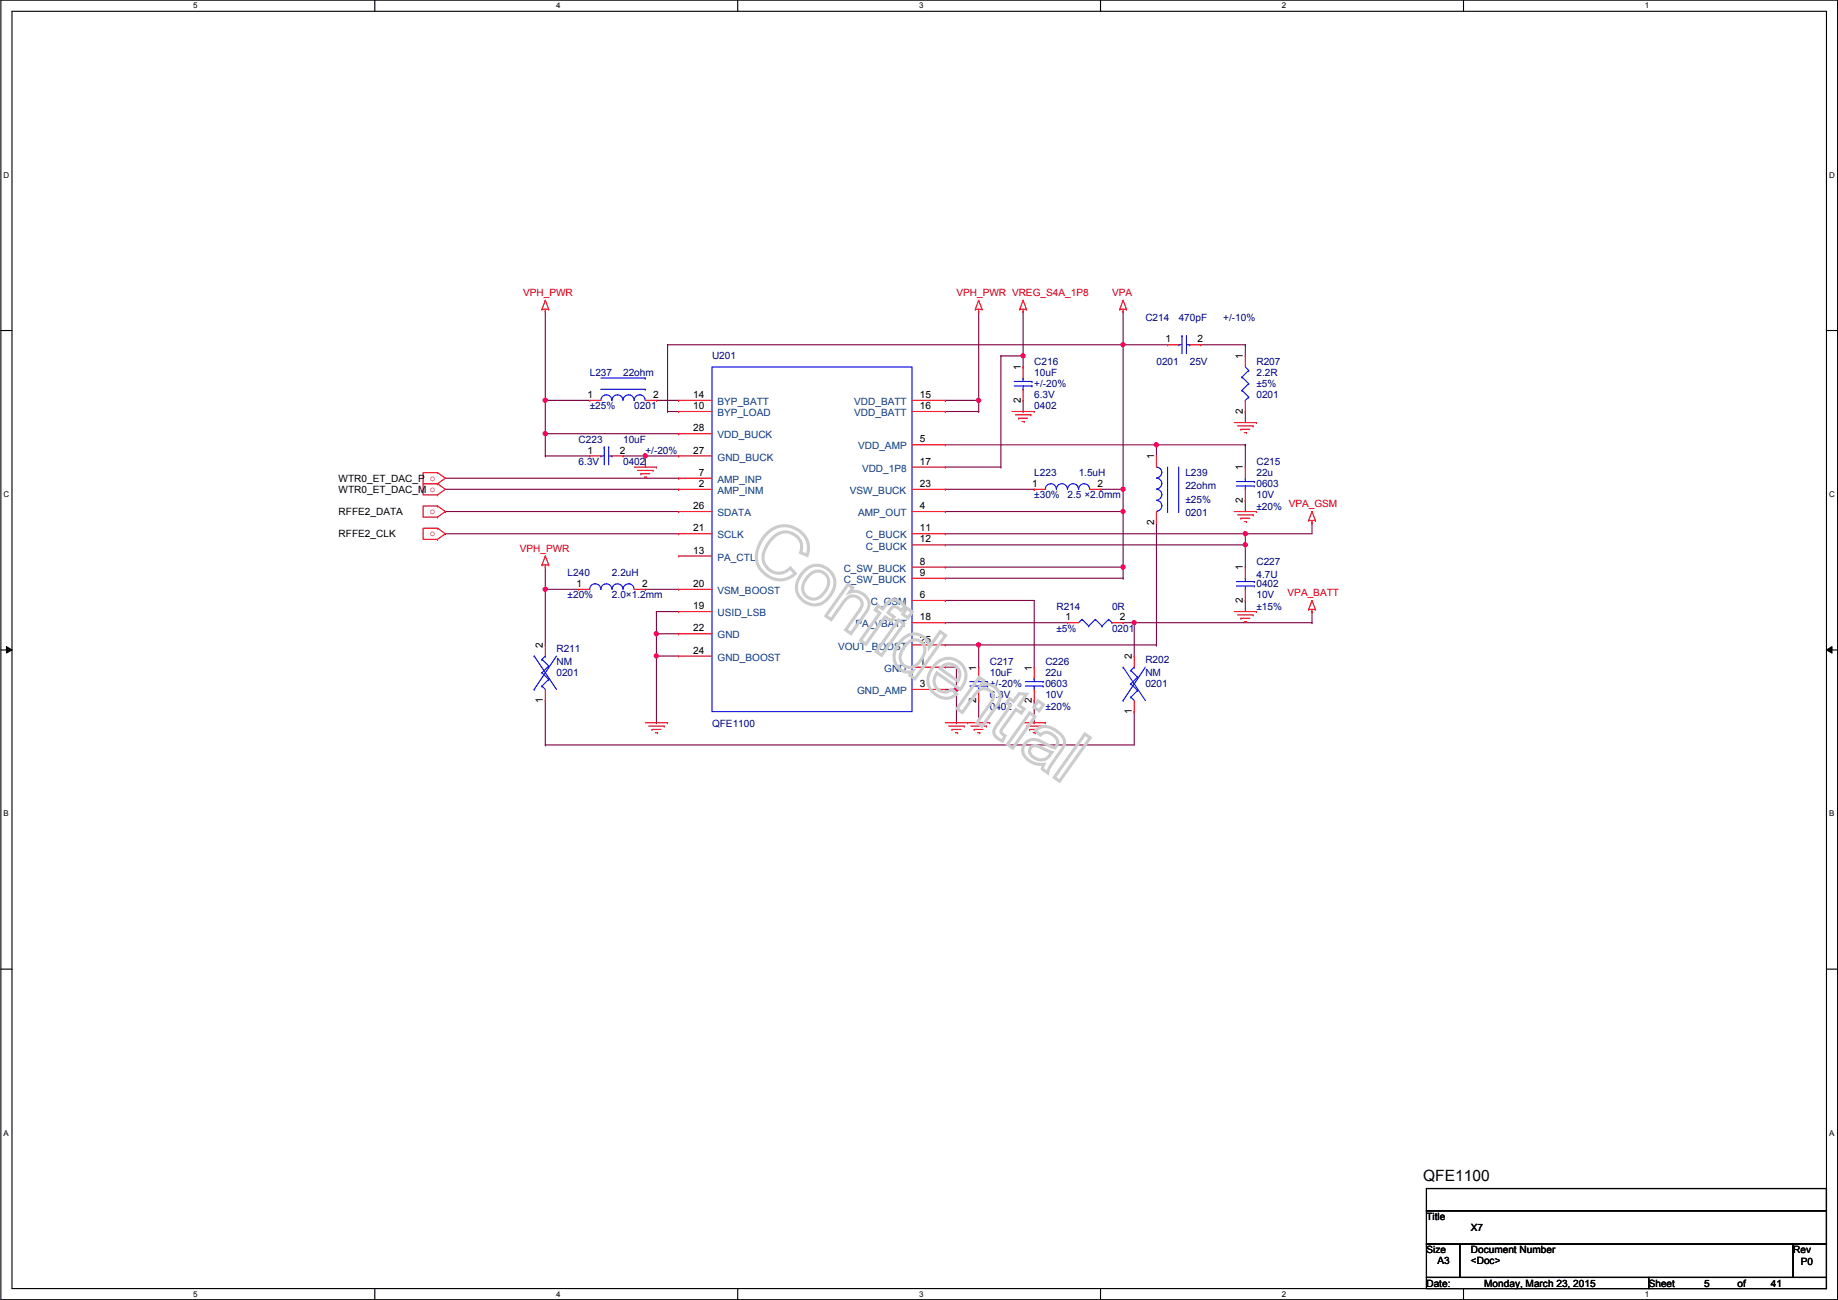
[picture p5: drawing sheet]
<svg xmlns="http://www.w3.org/2000/svg" width="420mm" height="297mm" viewBox="0 0 420 297" stroke-linecap="round" stroke-linejoin="round" font-family="sans-serif">
<path d="M.2 0h419.9v297h-419.9zM2.7 2.6h414.8v291.8h-414.8z" fill="none" stroke="#000" stroke-width=".25"/>
<g fill="#fff">
<path d="M44.2 .3h1v2h-1z"/>
<path d="M44.2 294.7h1v2h-1z"/>
</g>
<path d="M85.7 0v2.6M85.7 294.4v2.6" fill="none" stroke="#000" stroke-width=".25"/>
<g fill="#fff">
<path d="M127.1 .3h1v2h-1z"/>
<path d="M127.1 294.7h1v2h-1z"/>
</g>
<path d="M168.6 0v2.6M168.6 294.4v2.6" fill="none" stroke="#000" stroke-width=".25"/>
<g fill="#fff">
<path d="M210.1 .3h1v2h-1z"/>
<path d="M210.1 294.7h1v2h-1z"/>
</g>
<path d="M251.6 0v2.6M251.6 294.4v2.6" fill="none" stroke="#000" stroke-width=".25"/>
<g fill="#fff">
<path d="M293 .3h1v2h-1z"/>
<path d="M293 294.7h1v2h-1z"/>
</g>
<path d="M334.5 0v2.6M334.5 294.4v2.6" fill="none" stroke="#000" stroke-width=".25"/>
<g fill="#fff">
<path d="M376 .3h1v2h-1z"/>
<path d="M376 294.7h1v2h-1z"/>
<path d="M.8 39h1.3v2h-1.3z"/>
<path d="M418.2 39h1.2v2h-1.2z"/>
<path d="M.8 112h1.3v2h-1.3z"/>
<path d="M418.2 112h1.2v2h-1.2z"/>
</g>
<path d="M.2 75.5h2.5M417.5 75.5h2.6" fill="none" stroke="#000" stroke-width=".25"/>
<g fill="#fff">
<path d="M.8 185h1.2v1.9h-1.2z"/>
<path d="M418.2 185h1.1v1.9h-1.1z"/>
</g>
<path d="M.2 148.5h2.5M417.5 148.5h2.6" fill="none" stroke="#000" stroke-width=".25"/>
<path d="M1.5 147.7l1.2 .8-1.2 .7zM417.5 148.5l1.3-.8v1.5z" fill="#000"/>
<path d="M1.5 147.7l1.2 .8-1.2 .7zM417.5 148.5l1.3-.8v1.5z" fill="none" stroke="#000" stroke-width=".23"/>
<g fill="#fff">
<path d="M.8 257.9h1.2v2h-1.2z"/>
<path d="M418.2 257.9h1.1v2h-1.1z"/>
</g>
<path d="M.2 221.4h2.5M417.5 221.4h2.6" fill="none" stroke="#000" stroke-width=".25"/>
<path d="M124.7 71.2h.1M124.7 71.2v20.3M216.1 91.5h.1M216.1 94h7.6M216.1 91.5h7.6M223.7 94h.1M223.7 91.5h.1M223.7 91.5v2.5" fill="none" stroke="#800040" stroke-width=".25"/>
<circle cx="124.6" cy="91.5" r=".49" fill="#f0f"/>
<circle cx="124.6" cy="91.5" r=".49" fill="none" stroke="#f0f" stroke-width=".25"/>
<path d="M223.7 71.2h.1M223.7 71.2v20.3" fill="none" stroke="#800040" stroke-width=".25"/>
<circle cx="223.7" cy="91.5" r=".49" fill="#f0f"/>
<circle cx="223.7" cy="91.5" r=".49" fill="none" stroke="#f0f" stroke-width=".25"/>
<path d="M124.7 91.5h.1M124.7 91.5v7.6h30.4M155.1 99.1h.1" fill="none" stroke="#800040" stroke-width=".25"/>
<circle cx="124.6" cy="99.1" r=".49" fill="#f0f"/>
<circle cx="124.6" cy="99.1" r=".49" fill="none" stroke="#f0f" stroke-width=".25"/>
<path d="M124.7 99.1h.1M124.7 99.1v5.1M124.7 104.2h.1M124.7 104.2h10.1M142.4 104.2h5.1M147.5 104.2h.1" fill="none" stroke="#800040" stroke-width=".25"/>
<circle cx="147.5" cy="104.2" r=".49" fill="#f0f"/>
<circle cx="147.5" cy="104.2" r=".49" fill="none" stroke="#f0f" stroke-width=".25"/>
<path d="M147.5 104.2h.1M147.5 104.2v2.5M147.5 104.2h7.6M155.1 104.2h.1M216.1 111.8h20.3M236.4 111.8h.1M251.7 111.8h.1M251.7 111.8h5M256.7 111.8h.1M256.7 111.8v5.1" fill="none" stroke="#800040" stroke-width=".25"/>
<circle cx="256.7" cy="116.9" r=".49" fill="#f0f"/>
<circle cx="256.7" cy="116.9" r=".49" fill="none" stroke="#f0f" stroke-width=".25"/>
<circle cx="256.7" cy="111.8" r=".49" fill="#f0f"/>
<circle cx="256.7" cy="111.8" r=".49" fill="none" stroke="#f0f" stroke-width=".25"/>
<path d="M152.6 78.8h.1M152.6 78.8v15.2M152.6 78.8h104.1M256.7 78.8h.1M152.6 94h.1M152.6 94h2.5" fill="none" stroke="#800040" stroke-width=".25"/>
<circle cx="256.7" cy="78.8" r=".49" fill="#f0f"/>
<circle cx="256.7" cy="78.8" r=".49" fill="none" stroke="#f0f" stroke-width=".25"/>
<path d="M256.7 78.8v33M216.1 101.6h48.3M216.1 116.9h40.6M256.7 111.8h.1M256.7 116.9h.1M264.4 101.6h.1M216.1 129.6h40.6M256.7 129.6h.1" fill="none" stroke="#800040" stroke-width=".25"/>
<circle cx="256.7" cy="129.6" r=".49" fill="#f0f"/>
<circle cx="256.7" cy="129.6" r=".49" fill="none" stroke="#f0f" stroke-width=".25"/>
<g fill="none" stroke="#800040" stroke-width=".25">
<path d="M256.7 71.2h.1M256.7 78.8h.1M256.7 71.2v7.6M256.7 78.8h10.2M274.5 78.8h10.2M284.7 78.8h.1M284.7 78.8v2.5M284.7 94h.1M284.7 81.3h.1M284.7 94v2.6M256.7 116.9h.1M256.7 116.9v15.2"/>
<path d="M264.4 101.6h.1M264.4 101.6v2.6M264.4 101.6h20.3M284.7 101.6h.1M216.1 132.1h40.6M256.7 132.1h.1M256.7 129.6h.1M216.1 147.4h7.6M223.7 147.4h.1"/>
</g>
<circle cx="264.3" cy="101.6" r=".49" fill="#f0f"/>
<circle cx="264.3" cy="101.6" r=".49" fill="none" stroke="#f0f" stroke-width=".25"/>
<g fill="none" stroke="#800040" stroke-width=".25">
<path d="M233.9 71.2h.1M233.9 71.2v12.7M228.8 81.3h.1M228.8 81.3v25.4M228.8 81.3h5.1M233.9 81.3h.1M233.9 83.9h.1M233.9 94h.1M233.9 91.5v2.5M216.1 106.7h12.7M228.8 106.7h.1M284.7 101.6h.1"/>
<path d="M284.7 114.3h.1M284.7 101.6v5.1M284.7 114.3v2.6"/>
</g>
<circle cx="233.9" cy="81.3" r=".49" fill="#f0f"/>
<circle cx="233.9" cy="81.3" r=".49" fill="none" stroke="#f0f" stroke-width=".25"/>
<path d="M216.1 124.5h68.6M284.7 124.5h.1" fill="none" stroke="#800040" stroke-width=".25"/>
<circle cx="284.7" cy="124.5" r=".49" fill="#f0f"/>
<circle cx="284.7" cy="124.5" r=".49" fill="none" stroke="#f0f" stroke-width=".25"/>
<path d="M216.1 122h68.6M284.7 124.5h.1M284.7 122h.1M284.7 124.5v5.1" fill="none" stroke="#800040" stroke-width=".25"/>
<circle cx="284.7" cy="121.9" r=".49" fill="#f0f"/>
<circle cx="284.7" cy="121.9" r=".49" fill="none" stroke="#f0f" stroke-width=".25"/>
<path d="M284.7 122h.1M284.7 122v2.5M284.7 122h15.2M216.1 157.5h2.5M216.1 152.4h2.5M218.6 157.5h.1M218.6 152.4h.1M218.6 152.4v5.1" fill="none" stroke="#800040" stroke-width=".25"/>
<circle cx="218.6" cy="157.5" r=".49" fill="#f0f"/>
<circle cx="218.6" cy="157.5" r=".49" fill="none" stroke="#f0f" stroke-width=".25"/>
<path d="M216.1 142.3h27.9M244 142.3h.1M256.7 142.3h.1M256.7 142.3h43.2M259.3 142.3h.1M259.3 142.3v7.6M299.9 142.3h.1" fill="none" stroke="#800040" stroke-width=".25"/>
<circle cx="259.3" cy="142.3" r=".49" fill="#f0f"/>
<circle cx="259.3" cy="142.3" r=".49" fill="none" stroke="#f0f" stroke-width=".25"/>
<path d="M223.7 147.4h.1M223.7 147.4v5" fill="none" stroke="#800040" stroke-width=".25"/>
<circle cx="223.7" cy="147.3" r=".49" fill="#f0f"/>
<circle cx="223.7" cy="147.3" r=".49" fill="none" stroke="#f0f" stroke-width=".25"/>
<g fill="none" stroke="#800040" stroke-width=".25">
<path d="M216.1 137.2h.1M216.1 137.2h20.3v15.2M150.1 149.9h.1M150.1 149.9h5M150.1 149.9v15.2M218.6 157.5v7.6M223.7 147.4h40.7M236.4 152.4h.1M264.4 147.4h.1M150.1 165.1h.1M218.6 165.1h.1M223.7 165.1h.1"/>
<path d="M223.7 160.1v5M236.4 165.1h.1M236.4 160.1v5"/>
</g>
<circle cx="150" cy="149.9" r=".49" fill="#f0f"/>
<circle cx="150" cy="149.9" r=".49" fill="none" stroke="#f0f" stroke-width=".25"/>
<path d="M150.1 144.8h.1M150.1 149.9h.1M150.1 144.8h5M150.1 144.8v5.1" fill="none" stroke="#800040" stroke-width=".25"/>
<circle cx="150" cy="144.8" r=".49" fill="#f0f"/>
<circle cx="150" cy="144.8" r=".49" fill="none" stroke="#f0f" stroke-width=".25"/>
<g fill="none" stroke="#800040" stroke-width=".25">
<path d="M101.8 116.9h.1M101.8 109.3h53.3M101.8 111.8h53.3M101.8 116.9h53.3M155.1 109.3h.1M155.1 111.8h.1M101.8 122h.1M101.8 122h53.3M124.7 134.7h.1M124.7 129.6v5.1M150.1 139.7h.1M150.1 139.7h5"/>
<path d="M150.1 139.7v5.1M150.1 144.8h.1"/>
</g>
<circle cx="124.6" cy="134.6" r=".49" fill="#f0f"/>
<circle cx="124.6" cy="134.6" r=".49" fill="none" stroke="#f0f" stroke-width=".25"/>
<g fill="none" stroke="#800040" stroke-width=".25">
<path d="M124.7 91.5h.1M124.7 91.5h10.1M150.1 91.5h5M155.1 91.5h.1M264.4 119.4v28M299.9 119.4h.1M299.9 119.4v2.6M124.7 134.7h.1M124.7 134.7h7.6M124.7 134.7v12.7M147.5 134.7h.1M147.5 134.7h7.6"/>
<path d="M284.7 137.2h.1M284.7 137.2v2.5M299.9 139.7h.1M299.9 139.7v2.6M264.4 147.4h.1M124.7 160.1h.1M124.7 170.2h.1M124.7 160.1v10.1M259.3 162.6h.1M259.3 162.6v7.6h-134.6"/>
</g>
<g fill="none" stroke="#f00" stroke-width=".25">
<path d="M123.9 70.7h.1M123.9 70.7h1.5M124.7 71.2h.1M124.7 68.6h.1M124.7 70.7v.5M124.7 68.6l.7 2.1M124.7 68.6l-.8 2.1M125.4 70.7h.1M223 70.7h.1M223 70.7h1.5M223.7 71.2h.1M223.7 68.6h.1"/>
<path d="M223.7 70.7v.5M223.7 68.6l.8 2.1M223.7 68.6l-.7 2.1M224.5 70.7h.1M233.1 70.7h.1M233.1 70.7h1.5M233.9 71.2h.1M233.9 68.6h.1M233.9 70.7v.5M233.9 68.6l-.8 2.1M233.9 68.6l.7 2.1M234.6 70.7h.1"/>
<path d="M256 70.7h.1M256 70.7h1.5M256.7 71.2h.1M256.7 68.6h.1M256.7 70.7v.5M256.7 68.6l.8 2.1M256.7 68.6l-.7 2.1M257.5 70.7h.1M266.9 78.8h.1M266.9 78.8h2.5M272 78.8h2.5M274.5 78.8h.1"/>
<path d="M134.8 91.5h.1M134.8 91.5h2.6M147.5 91.5h2.6M150.1 91.5h.1M155.1 94h.1M155.1 91.5h.1M155.1 99.1h.1M155.1 94h7.7M155.1 91.5h7.7M155.1 99.1h7.7M208.5 94h7.6M208.5 91.5h7.6"/>
<path d="M216.1 91.5h.1M216.1 94h.1M231.3 94h5.1M232.1 94.8h3.6M232.9 95.5h.1M232.9 95.5h2M233.6 96.3h.5M233.9 83.9h.1M233.9 91.5h.1M233.9 83.9v2.5M233.9 88.9v2.6M234.1 96.3h.1"/>
<path d="M235.7 94.8h.1M236.4 94h.1M282.1 96.6h5.1M282.9 97.3h3.6M283.7 98.1h.1M283.7 98.1h2M284.4 98.8h.5M284.7 81.3h.1M284.7 94h.1M284.7 81.3v2.6M284.7 91.5v2.5M284.9 98.8h.1"/>
<path d="M286.5 97.3h.1M287.2 96.6h.1M100 108h.1M100 110.5h.1M100 108h-3.3v2.5h3.3M100 113.1h.1M100 110.5h-3.3v2.6h3.3M100 115.6h.1M100 118.2h.1M100 115.6h-3.3v2.6h3.3M100 108l1.8 1.3-1.8 1.2M100 110.5l1.8 1.3-1.8 1.3"/>
<path d="M100 115.6l1.8 1.3-1.8 1.3M134.8 104.2h.1M134.8 104.2h2.6M139.9 104.2h2.5M142.4 104.2h.1M145 106.7h5.1M145.7 107.5h3.6M146.5 108.2h.1M146.5 108.2h2M147.3 109h.5M147.8 109h.1M149.3 107.5h.1"/>
<path d="M150.1 106.7h.1M155.1 111.8h.1M155.1 109.3h.1M155.1 116.9h.1M155.1 104.2h.1M155.1 116.9h7.7M155.1 104.2h7.7M155.1 111.8h7.7M155.1 109.3h7.7M208.5 106.7h7.6M208.5 116.9h7.6M208.5 111.8h7.6"/>
<path d="M208.5 101.6h7.6M216.1 116.9h.1M216.1 101.6h.1M216.1 106.7h.1M216.1 111.8h.1M236.4 111.8h.1M236.4 111.8h2.6M249.1 111.8h2.6M251.7 111.8h.1M264.4 104.2h.1M264.4 119.4h.1M264.4 104.2v2.5"/>
<path d="M264.4 116.9v2.5M282.1 116.9h5.1M282.9 117.6h3.6M283.7 118.4h.1M283.7 118.4h2M284.4 119.2h.5M284.7 106.7h.1M284.7 114.3h.1M284.7 106.7v2.6M284.7 111.8v2.5M284.9 119.2h.1M286.5 117.6h.1"/>
<path d="M287.2 116.9h.1M299.2 118.9h.1M299.2 118.9h1.5M299.9 119.4h.1M299.9 116.9h.1M299.9 118.9v.5M299.9 116.9l-.7 2M299.9 116.9l.8 2M300.7 118.9h.1M100 120.7h.1M100 123.2h.1M100 120.7h-3.3v2.5h3.3"/>
<path d="M100 120.7l1.8 1.3-1.8 1.2M123.9 129.1h.1M123.9 129.1h1.5M124.7 129.6h.1M124.7 127h.1M124.7 129.1v.5M124.7 127l.7 2.1M124.7 127l-.8 2.1M125.4 129.1h.1M132.3 134.7h.1M132.3 134.7h2.5M145 134.7h2.5"/>
<path d="M147.5 134.7h.1M155.1 127h.1M155.1 139.7h.1M155.1 134.7h.1M155.1 122h.1M155.1 139.7h7.7M155.1 134.7h7.7M155.1 122h7.7M155.1 127h7.7M208.5 137.2h7.6M208.5 129.6h7.6M208.5 132.1h7.6"/>
<path d="M208.5 122h7.6M208.5 124.5h7.6M216.1 137.2h.1M216.1 129.6h.1M216.1 132.1h.1M216.1 122h.1M216.1 124.5h.1M282.1 139.7h5.1M284.7 129.6h.1M284.7 137.2h.1M284.7 129.6v2.5M284.7 134.7v2.5"/>
<path d="M287.2 139.7h.1M299.2 139.2h.1M299.2 139.2h1.5M299.9 139.7h.1M299.9 137.2h.1M299.9 139.2v.5M299.9 137.2l-.7 2M299.9 137.2l.8 2M300.7 139.2h.1M124.7 147.4h.1M124.7 147.4v2.5M124.7 157.5v2.6"/>
<path d="M155.1 144.8h.1M155.1 149.9h.1M155.1 144.8h7.7M155.1 149.9h7.7M208.5 152.4h7.6M208.5 157.5h7.6M208.5 142.3h7.6M208.5 147.4h7.6M216.1 152.4h.1M216.1 157.5h.1M216.1 142.3h.1M216.1 147.4h.1"/>
<path d="M223.7 152.4h.1M223.7 152.4v2.6M223.7 157.5v2.6M236.4 152.4h.1M236.4 152.4v2.6M236.4 157.5v2.6M244 142.3h.1M244 142.3h2.6M254.2 142.3h2.5M256.7 142.3h.1M259.3 149.9h.1M259.3 149.9v2.5"/>
<path d="M282.9 140.5h3.6M283.7 141.3h.1M283.7 141.3h2M284.4 142h.5M284.9 142h.1M286.5 140.5h.1M124.7 160.1h.1M147.5 165.1h5.1M148.3 165.9h3.5M149 166.7h.1M149 166.7h2.1M149.8 167.4h.5"/>
<path d="M150.3 167.4h.1M151.8 165.9h.1M152.6 165.1h.1M216.1 165.1h10.2M216.9 165.9h3.5M217.6 166.7h.1M217.6 166.7h2.1M218.4 167.4h.5M218.9 167.4h.1M220.4 165.9h.1M221.2 165.1h.1M221.9 165.9h3.6"/>
<path d="M222.7 166.7h.1M222.7 166.7h2M223.5 167.4h.5M223.7 160.1h.1M224 167.4h.1M225.5 165.9h.1M226.3 165.1h.1M233.9 165.1h5.1M234.6 165.9h3.6M235.4 166.7h.1M235.4 166.7h2M236.2 167.4h.5"/>
<path d="M236.4 160.1h.1M236.7 167.4h.1M238.2 165.9h.1M239 165.1h.1M259.3 162.6h.1M259.3 160.1v2.5"/>
</g>
<path d="M326.1 271.6h91.4v5h-91.4zM326.1 276.6h91.4v7.7h-91.4zM326.1 284.3h7.6v7.6h-7.6zM326.1 291.9h50.8v2.5h-50.8zM333.7 284.3h76.2v7.6h-76.2zM376.9 291.9h40.6v2.5h-40.6zM409.9 284.3h7.6v7.6h-7.6z" fill="none" stroke="#000" stroke-width=".25"/>
<g fill="none" stroke="#00f" stroke-width=".25">
<path d="M269.4 78.8h.1M269.4 78.8h.8M270.2 76.8h.1M270.2 76.8v4M271.2 76.8h.1M271.2 76.8v4M271.2 78.8h.8M272 78.8h.1M137.4 91.5a1.25 1.25 0 0 1 1.2-1.3 1.25 1.25 0 0 1 1.3 1.3M137.4 88.9h10.1M137.4 86.4h10.1M139.9 91.5a1.25 1.25 0 0 1 1.2-1.3 1.25 1.25 0 0 1 1.3 1.3 1.27 1.27 0 0 1 1.3-1.3 1.27 1.27 0 0 1 1.2 1.3"/>
<path d="M145 91.5a1.25 1.25 0 0 1 1.2-1.3 1.25 1.25 0 0 1 1.3 1.3M147.5 88.9h.1M147.5 86.4h.1M162.8 83.9h45.7v78.7h-45.7zM231.8 87.2h4.1M231.8 88.2h4.1M233.9 86.4h.1M233.9 88.9h.1M233.9 86.4v.8M233.9 88.2v.7M235.9 87.2h.1M235.9 88.2h.1"/>
<path d="M283.9 86.1h.1M283.9 89.2h.1M283.9 86.1l1.5 1.6M283.9 89.2l1.5 1.5M284.7 91.5h.1M284.7 83.9l.7 .7M285.4 84.6h.1M285.4 87.7h.1M285.4 90.7h.1M285.4 84.6l-1.5 1.5M285.4 87.7l-1.5 1.5M285.4 90.7l-.7 .8"/>
<path d="M137.4 104.2h.1M137.4 104.2h.7M138.1 102.2h.1M138.1 102.2v4M139.1 102.2h.1M139.1 102.2v4M139.1 104.2h.8M139.9 104.2h.1M239 111.8a1.25 1.25 0 0 1 1.2-1.3 1.25 1.25 0 0 1 1.3 1.3M241.5 111.8a1.25 1.25 0 0 1 1.2-1.3 1.25 1.25 0 0 1 1.3 1.3 1.27 1.27 0 0 1 1.3-1.3 1.27 1.27 0 0 1 1.2 1.3M246.6 111.8a1.25 1.25 0 0 1 1.2-1.3 1.25 1.25 0 0 1 1.3 1.3M264.4 106.7a1.25 1.25 0 0 1 1.2 1.3 1.25 1.25 0 0 1-1.2 1.2"/>
<path d="M264.4 109.3a1.25 1.25 0 0 1 1.2 1.2 1.25 1.25 0 0 1-1.2 1.3 1.27 1.27 0 0 1 1.2 1.2 1.27 1.27 0 0 1-1.2 1.3M264.4 114.3a1.25 1.25 0 0 1 1.2 1.3 1.25 1.25 0 0 1-1.2 1.2M266.9 116.9h.1M266.9 106.7v10.2M269.4 116.9h.1M269.4 106.7v10.2M282.6 110h4.1M282.6 111h4.1M284.7 109.3h.1M284.7 111.8h.1M284.7 109.3v.7M284.7 111v.8"/>
<path d="M286.7 110h.1M286.7 111h.1M134.8 134.7a1.25 1.25 0 0 1 1.3-1.3 1.25 1.25 0 0 1 1.2 1.3M137.4 134.7a1.25 1.25 0 0 1 1.2-1.3 1.25 1.25 0 0 1 1.3 1.3M139.9 134.7a1.25 1.25 0 0 1 1.2-1.3 1.25 1.25 0 0 1 1.3 1.3 1.27 1.27 0 0 1 1.3-1.3 1.27 1.27 0 0 1 1.2 1.3M282.6 132.9h4.1M282.6 133.9h4.1M284.7 132.1h.1M284.7 134.7h.1M284.7 132.1v.8M284.7 133.9v.8M286.7 132.9h.1"/>
<path d="M286.7 133.9h.1M122.1 157.5h.1M122.1 149.9h.1M122.1 149.9l5.1 7.6M123.9 156.8h.1M123.9 153.7h.1M123.9 150.7h.1M123.9 156.8l.8 .7M123.9 153.7l1.5 1.5M123.9 150.7l1.5 1.5M124.7 149.9h.1M124.7 149.9l-.8 .8"/>
<path d="M125.4 155.2h.1M125.4 152.2h.1M125.4 155.2l-1.5 1.6M125.4 152.2l-1.5 1.5M127.2 149.9l-5.1 7.6M221.7 155.7h4.1M221.7 156.8h4.1M223.7 155h.1M223.7 157.5h.1M223.7 155v.7M223.7 156.8v.7M225.8 155.7h.1"/>
<path d="M225.8 156.8h.1M234.4 155.7h4.1M234.4 156.8h4.1M236.4 155h.1M236.4 157.5h.1M236.4 155v.7M236.4 156.8v.7M238.5 155.7h.1M238.5 156.8h.1M247.3 141.5h.1M247.3 141.5l-.7 .8M247.3 141.5l1.6 1.5"/>
<path d="M248.9 143h.1M250.4 141.5h.1M250.4 141.5l-1.5 1.5M250.4 141.5l1.5 1.5M251.9 143h.1M253.4 141.5h.1M253.4 141.5l-1.5 1.5M253.4 141.5l.8 .8M254.2 142.3h.1M256.7 152.4h.1M256.7 152.4l5.1 7.7M258.5 159.3h.1"/>
<path d="M258.5 156.3h.1M258.5 153.2h.1M258.5 159.3l.8 .8M258.5 156.3l1.5 1.5M258.5 153.2l1.5 1.5M259.3 152.4h.1M259.3 152.4l-.8 .8M260 157.8h.1M260 154.7h.1M260 157.8l-1.5 1.5M260 154.7l-1.5 1.6M261.8 152.4l-5.1 7.7"/>
<path d="M256.7 160.1h.1"/>
</g>
<circle cx="124.6" cy="91.5" r=".49" fill="#f0f"/>
<circle cx="124.6" cy="91.5" r=".49" fill="none" stroke="#f0f" stroke-width=".25"/>
<circle cx="223.7" cy="91.5" r=".49" fill="#f0f"/>
<circle cx="223.7" cy="91.5" r=".49" fill="none" stroke="#f0f" stroke-width=".25"/>
<circle cx="124.6" cy="99.1" r=".49" fill="#f0f"/>
<circle cx="124.6" cy="99.1" r=".49" fill="none" stroke="#f0f" stroke-width=".25"/>
<circle cx="147.5" cy="104.2" r=".49" fill="#f0f"/>
<circle cx="147.5" cy="104.2" r=".49" fill="none" stroke="#f0f" stroke-width=".25"/>
<circle cx="256.7" cy="116.9" r=".49" fill="#f0f"/>
<circle cx="256.7" cy="116.9" r=".49" fill="none" stroke="#f0f" stroke-width=".25"/>
<circle cx="256.7" cy="111.8" r=".49" fill="#f0f"/>
<circle cx="256.7" cy="111.8" r=".49" fill="none" stroke="#f0f" stroke-width=".25"/>
<circle cx="256.7" cy="78.8" r=".49" fill="#f0f"/>
<circle cx="256.7" cy="78.8" r=".49" fill="none" stroke="#f0f" stroke-width=".25"/>
<circle cx="256.7" cy="129.6" r=".49" fill="#f0f"/>
<circle cx="256.7" cy="129.6" r=".49" fill="none" stroke="#f0f" stroke-width=".25"/>
<circle cx="264.3" cy="101.6" r=".49" fill="#f0f"/>
<circle cx="264.3" cy="101.6" r=".49" fill="none" stroke="#f0f" stroke-width=".25"/>
<circle cx="233.9" cy="81.3" r=".49" fill="#f0f"/>
<circle cx="233.9" cy="81.3" r=".49" fill="none" stroke="#f0f" stroke-width=".25"/>
<circle cx="284.7" cy="124.5" r=".49" fill="#f0f"/>
<circle cx="284.7" cy="124.5" r=".49" fill="none" stroke="#f0f" stroke-width=".25"/>
<circle cx="284.7" cy="121.9" r=".49" fill="#f0f"/>
<circle cx="284.7" cy="121.9" r=".49" fill="none" stroke="#f0f" stroke-width=".25"/>
<circle cx="218.6" cy="157.5" r=".49" fill="#f0f"/>
<circle cx="218.6" cy="157.5" r=".49" fill="none" stroke="#f0f" stroke-width=".25"/>
<circle cx="259.3" cy="142.3" r=".49" fill="#f0f"/>
<circle cx="259.3" cy="142.3" r=".49" fill="none" stroke="#f0f" stroke-width=".25"/>
<circle cx="223.7" cy="147.3" r=".49" fill="#f0f"/>
<circle cx="223.7" cy="147.3" r=".49" fill="none" stroke="#f0f" stroke-width=".25"/>
<circle cx="150" cy="149.9" r=".49" fill="#f0f"/>
<circle cx="150" cy="149.9" r=".49" fill="none" stroke="#f0f" stroke-width=".25"/>
<circle cx="150" cy="144.8" r=".49" fill="#f0f"/>
<circle cx="150" cy="144.8" r=".49" fill="none" stroke="#f0f" stroke-width=".25"/>
<circle cx="124.6" cy="134.6" r=".49" fill="#f0f"/>
<circle cx="124.6" cy="134.6" r=".49" fill="none" stroke="#f0f" stroke-width=".25"/>
<g fill="none" stroke="#ccc" stroke-width=".71" stroke-linecap="butt">
<path d="M175.2 122.1a5.5 5.5 0 0 1 5.9-1.7 5.5 5.5 0 0 1 3.7 4.9l-.3 1.6-1.5-.6a3.6 3.6 0 0 0-1.1-4 3.6 3.6 0 0 0-4.1-.3 7.1 7.1 0 0 0-3.4 5.8 3.6 3.6 0 0 0 2.5 3 3.6 3.6 0 0 0 3.8-1l1.1 1.3a5.4 5.4 0 0 1-6 .7 5.4 5.4 0 0 1-2.9-5.2 8.4 8.4 0 0 1 2.3-4.5zM184 130.3a4.1 4.1 0 0 1 5.8 .3 4.1 4.1 0 0 1-.3 5.9 4.1 4.1 0 0 1-5.9 .8 4.1 4.1 0 0 1-.5-6zM185.1 131.3a2.55 2.55 0 0 1 3.5-.2 2.55 2.55 0 0 1 .3 3.5 3.4 3.4 0 0 1-3.6 2.2 2.58 2.58 0 0 1-1.3-4.1zM193.9 133.5l1 .8-.7 1a3.1 3.1 0 0 1 3.4 .6 3.1 3.1 0 0 1 .8 3.3l-3.9 5.6-1.2-.9 3.1-4.3a2.04 2.04 0 0 0-.2-3.1 2.04 2.04 0 0 0-3 .7l-3.2 4.4-1.2-.9zM200.8 138.4l1 .7a3.3 3.3 0 0 1 2.3-2 3.6 3.6 0 0 1 2.8 1.5l-.9 .9a1.58 1.58 0 0 0-2.1-.7l-.9 1.2 1.4 1-.7 .9-1.4-1-4.4 6.3-1.2-.9 4.4-6.2-1-.8zM207.3 139l1.2 .8-.9 1.4-1.2-.9zM205.4 141.7l1.2 .9-5.1 7.1-1.2-.8zM206.1 146.3a3.5 3.5 0 0 1 3.7-1.4 3.5 3.5 0 0 1 2.6 3l2.5-3.6 1.2 .9-7 9.9-1.1-.8 .6-.9a3.4 3.4 0 0 1-3.4-1 3.4 3.4 0 0 1-.7-3.5l.6-1.4zM207.4 147a2.33 2.33 0 0 1 3.2-.3 2.33 2.33 0 0 1 .5 3.2 3.8 3.8 0 0 1-3.4 2.6 2.43 2.43 0 0 1-1.4-4zM214 151.6a4 4 0 0 1 5.7 .1 4 4 0 0 1 0 5.6l-.2 .2-5.3-3.8a2.56 2.56 0 0 0-.1 3.5 2.56 2.56 0 0 0 3.5 .4l1.1 1a4.1 4.1 0 0 1-4.7 .2 4.1 4.1 0 0 1-1.7-4.5l.5-1.1zM215.2 152.4a2.46 2.46 0 0 1 3.4-.1 2.46 2.46 0 0 1 .3 3.3l-4-2.8zM223.9 154.7l1 .8-.7 1a3.1 3.1 0 0 1 3.3 .6 3.1 3.1 0 0 1 .9 3.3l-3.9 5.6-1.2-.9 3.1-4.3a2.04 2.04 0 0 0-.2-3.1 2.04 2.04 0 0 0-3.1 .7l-3.1 4.4-1.2-.9z"/>
<path d="M230.8 159.6l.9 .7 1.2-1.8 1.8 .1-1.8 2.5 1.2 .9-.7 .9-1.2-.8-3 4.2a.94 .94 0 0 0-.4 .9 .94 .94 0 0 0 .8 .8l.2 .1-.6 1.2a2.33 2.33 0 0 1-1.9-2.6l3.7-5.5-.9-.6zM235.4 162.9l1.2 .8-5.1 7.2-1.2-.8zM235.7 170.7a1.85 1.85 0 0 1 2.5 .2l2.3 1a2.7 2.7 0 0 1-2.7 1.7 2.7 2.7 0 0 1-2.5-1.9zM236.7 166.9a3.4 3.4 0 0 1 4.8 .1 2.88 2.88 0 0 1 1.6 3.6l-1.8 2.7a7.2 7.2 0 0 0-1.8 3.3l-1.3-.9 .4-1.1a4.5 4.5 0 0 1-4.8-2.7 2.61 2.61 0 0 1 1.3-2.6 2.61 2.61 0 0 1 2.9 .1l3.2 1.5a1.75 1.75 0 0 0-.5-3 1.96 1.96 0 0 0-2.9 .1zM237.3 160.2l1.2 .8-1 1.4-1.2-.9zM248 167.7l1.2 .9-7 9.9-1.2-.9z"/>
</g>
<text font-size="3.6" x="325.3" y="269.9">QFE1100</text>
<g font-size="2.3" fill="#f00">
<text x="119.6" y="67.6">VPH_PWR</text>
<text x="218.6" y="67.6">VPH_PWR VREG_S4A_1P8</text>
<text x="254.2" y="67.6">VPA</text>
<text x="98.2" y="109.9">o</text>
<text x="98.2" y="117.5">o</text>
<text x="98.2" y="122.6">o</text>
<text x="118.8" y="126.1">VPH_PWR</text>
<text x="294.3" y="136.2">VPA_BATT</text>
</g>
<g font-size="2.3" fill="#000080">
<text x="261.8" y="73.2">C214</text>
<text x="269.4" y="73.2">470pF</text>
<text x="279.6" y="73.2">+/-10%</text>
<text x="162.8" y="82.1">U201</text>
<text x="236.4" y="83.4">C216</text>
<text x="264.4" y="83.4">0201</text>
<text x="272" y="83.4">25V</text>
<text x="287.2" y="83.4">R207</text>
<text x="134.8" y="85.9">L237</text>
<text x="142.4" y="85.9">22ohm</text>
<text x="236.4" y="85.9">10uF</text>
<text x="236.4" y="88.5">+/-20%</text>
<text x="287.2" y="85.9">2.2R</text>
<text x="287.2" y="88.5">±5%</text>
<text x="134.8" y="93.6">±25%</text>
<text x="145" y="93.6">0201</text>
<text x="236.4" y="93.6">0402</text>
<text x="236.4" y="91">6.3V</text>
<text x="287.2" y="91">0201</text>
<text x="132.3" y="101.2">C223</text>
<text x="142.4" y="101.2">10uF</text>
<text x="132.3" y="106.3">6.3V</text>
<text x="142.4" y="106.3">0402</text>
<text x="147.5" y="103.7">+/-20%</text>
<text x="287.2" y="106.3">C215</text>
<text x="236.4" y="108.8">L223</text>
<text x="236.4" y="113.9">±30%</text>
<text x="244" y="113.9">2.5 ×2.0mm</text>
<text x="246.6" y="108.8">1.5uH</text>
<text x="271" y="108.8">L239</text>
<text x="271" y="111.8">22ohm</text>
<text x="287.2" y="108.8">22u</text>
<text x="287.2" y="111.3">0603</text>
<text x="287.2" y="113.9">10V</text>
<text x="271" y="114.9">±25%</text>
<text x="271" y="117.9">0201</text>
<text x="287.2" y="116.4">±20% VPA_GSM</text>
<text x="129.7" y="131.7">L240</text>
<text x="139.9" y="131.7">2.2uH</text>
<text x="287.2" y="129.1">C227</text>
<text x="129.7" y="136.7">±20%</text>
<text x="139.9" y="136.7">2.0×1.2mm</text>
<text x="287.2" y="132.2">4.7U</text>
<text x="287.2" y="134.2">0402</text>
<text x="287.2" y="136.7">10V</text>
<text x="241.5" y="139.3">R214</text>
<text x="254.2" y="139.3">0R</text>
<text x="287.2" y="139.3">±15%</text>
<text x="127.2" y="148.9">R211</text>
<text x="241.5" y="144.4">±5%</text>
<text x="254.2" y="144.4">0201</text>
<text x="127.2" y="152">NM</text>
<text x="127.2" y="154.5">0201</text>
<text x="226.3" y="152">C217</text>
<text x="226.3" y="154.5">10uF</text>
<text x="239" y="152">C226</text>
<text x="239" y="154.5">22u</text>
<text x="261.8" y="151.5">R202</text>
<text x="261.8" y="154.5">NM</text>
<text x="226.3" y="159.6">6.3V</text>
<text x="226.3" y="157.1">+/-20%</text>
<text x="239" y="157.1">0603</text>
<text x="239" y="159.6">10V</text>
<text x="261.8" y="157.1">0201</text>
<text x="162.8" y="166.2">QFE1100</text>
<text x="226.3" y="162.1">0402</text>
<text x="239" y="162.1">±20%</text>
</g>
<g font-size="2.3">
<text x="266.4" y="78.2">1</text>
<text x="273.8" y="78.2">2</text>
<text x="284.1" y="82.1" transform="rotate(-90 284.1 82.1)">1</text>
<text x="233.3" y="84.6" transform="rotate(-90 233.3 84.6)">1</text>
<text x="134.3" y="90.9">1</text>
<text x="149.3" y="90.9">2</text>
<text x="158.4" y="93.5">10</text>
<text x="158.4" y="90.9">14</text>
<text x="210.3" y="90.9">15</text>
<text x="210.3" y="93.5">16</text>
<text x="233.3" y="92" transform="rotate(-90 233.3 92)">2</text>
<text x="284.1" y="94.5" transform="rotate(-90 284.1 94.5)">2</text>
<text x="158.4" y="98.6">28</text>
<text x="210.3" y="101.1">5</text>
<text x="134.3" y="103.6">1</text>
<text x="141.7" y="103.6">2</text>
<text x="158.4" y="103.6">27</text>
<text x="210.3" y="106.2">17</text>
<text x="263.8" y="104.9" transform="rotate(-90 263.8 104.9)">1</text>
<text x="284.1" y="107.5" transform="rotate(-90 284.1 107.5)">1</text>
<text x="77.4" y="110.1">WTR0_ET_DAC_P</text>
<text x="77.4" y="112.6">WTR0_ET_DAC_M o</text>
<text x="159.7" y="111.3">2</text>
<text x="159.7" y="108.7">7</text>
<text x="210.3" y="111.3">23</text>
<text x="235.9" y="111.3">1</text>
<text x="250.9" y="111.3">2</text>
<text x="77.4" y="117.7">RFFE2_DATA</text>
<text x="158.4" y="116.3">26</text>
<text x="210.3" y="116.3">4</text>
<text x="263.8" y="119.9" transform="rotate(-90 263.8 119.9)">2</text>
<text x="284.1" y="114.9" transform="rotate(-90 284.1 114.9)">2</text>
<text x="77.4" y="122.8">RFFE2_CLK</text>
<text x="158.4" y="121.4">21</text>
<text x="210.3" y="121.4">11</text>
<text x="210.3" y="124">12</text>
<text x="158.4" y="126.5">13</text>
<text x="210.3" y="129">8</text>
<text x="210.3" y="131.6">9</text>
<text x="284.1" y="130.3" transform="rotate(-90 284.1 130.3)">1</text>
<text x="131.8" y="134.1">1</text>
<text x="146.8" y="134.1">2</text>
<text x="158.4" y="134.1">20</text>
<text x="210.3" y="136.7">6</text>
<text x="284.1" y="137.7" transform="rotate(-90 284.1 137.7)">2</text>
<text x="158.4" y="139.2">19</text>
<text x="210.3" y="141.7">18</text>
<text x="243.5" y="141.7">1</text>
<text x="256" y="141.7">2</text>
<text x="124.1" y="148.1" transform="rotate(-90 124.1 148.1)">2</text>
<text x="158.4" y="144.3">22</text>
<text x="158.4" y="149.4">24</text>
<text x="210.3" y="146.8">25</text>
<text x="210.3" y="151.9">1</text>
<text x="223.2" y="153.2" transform="rotate(-90 223.2 153.2)">1</text>
<text x="235.9" y="153.2" transform="rotate(-90 235.9 153.2)">1</text>
<text x="258.7" y="150.7" transform="rotate(-90 258.7 150.7)">2</text>
<text x="124.1" y="160.6" transform="rotate(-90 124.1 160.6)">1</text>
<text x="210.3" y="157">3</text>
<text x="223.2" y="160.6" transform="rotate(-90 223.2 160.6)">2</text>
<text x="235.9" y="160.6" transform="rotate(-90 235.9 160.6)">2</text>
<text x="258.7" y="163.1" transform="rotate(-90 258.7 163.1)">1</text>
<text x="326.1" y="278.7">Title</text>
<text x="336.2" y="281.3">X7</text>
<text x="326.1" y="286.3">Size</text>
<text x="336.2" y="286.3">Document Number</text>
<text x="409.9" y="286.3">Rev</text>
<text x="326.1" y="294">Date:</text>
<text x="328.6" y="288.9">A3</text>
<text x="336.2" y="288.9">&lt;Doc&gt;</text>
<text x="339.3" y="294">Monday, March 23, 2015</text>
<text x="376.9" y="294">Sheet</text>
<text x="389.6" y="294">5</text>
<text x="397.2" y="294">of</text>
<text x="404.8" y="294">41</text>
<text x="411.7" y="289.1">P0</text>
</g>
<g font-size="2.3" fill="#004080">
<text x="164" y="95.1">BYP_LOAD</text>
<text x="164" y="92.5">BYP_BATT</text>
<text x="195.3" y="92.5">VDD_BATT</text>
<text x="195.3" y="95.1">VDD_BATT</text>
<text x="164" y="100.2">VDD_BUCK</text>
<text x="164" y="105.2">GND_BUCK</text>
<text x="196.2" y="102.7">VDD_AMP</text>
<text x="197.1" y="107.8">VDD_1P8</text>
<text x="164" y="112.9">AMP_INM</text>
<text x="164" y="110.3">AMP_INP</text>
<text x="194.3" y="112.9">VSW_BUCK</text>
<text x="164" y="117.9">SDATA</text>
<text x="196.2" y="117.9">AMP_OUT</text>
<text x="164" y="123">SCLK</text>
<text x="197.9" y="123">C_BUCK</text>
<text x="197.9" y="125.6">C_BUCK</text>
<text x="164" y="128.1">PA_CTL</text>
<text x="192.9" y="130.6">C_SW_BUCK</text>
<text x="164" y="135.7">VSM_BOOST</text>
<text x="192.9" y="133.2">C_SW_BUCK</text>
<text x="164" y="140.8">USID_LSB</text>
<text x="195.5" y="143.3">PA_VBATT</text>
<text x="199.1" y="138.3">C_GSM</text>
<text x="164" y="145.9">GND</text>
<text x="191.6" y="148.4">VOUT_BOOST</text>
<text x="164" y="151">GND_BOOST</text>
<text x="202.1" y="153.5">GND</text>
<text x="195.9" y="158.6">GND_AMP</text>
</g>
<g font-size="1.8">
<text x="44.2" y="1.9">5</text>
<text x="127.1" y="1.9">4</text>
<text x="210.1" y="1.9">3</text>
<text x="293" y="1.9">2</text>
<text x="376" y="1.9">1</text>
<text x=".8" y="40.6">D</text>
<text x="418.2" y="40.6">D</text>
<text x=".8" y="113.6">C</text>
<text x="418.2" y="113.6">C</text>
<text x=".8" y="186.6">B</text>
<text x="418.2" y="186.6">B</text>
<text x=".8" y="259.5">A</text>
<text x="418.2" y="259.5">A</text>
<text x="44.2" y="296.3">5</text>
<text x="127.1" y="296.3">4</text>
<text x="210.1" y="296.3">3</text>
<text x="293" y="296.3">2</text>
<text x="376" y="296.3">1</text>
</g>
</svg>
